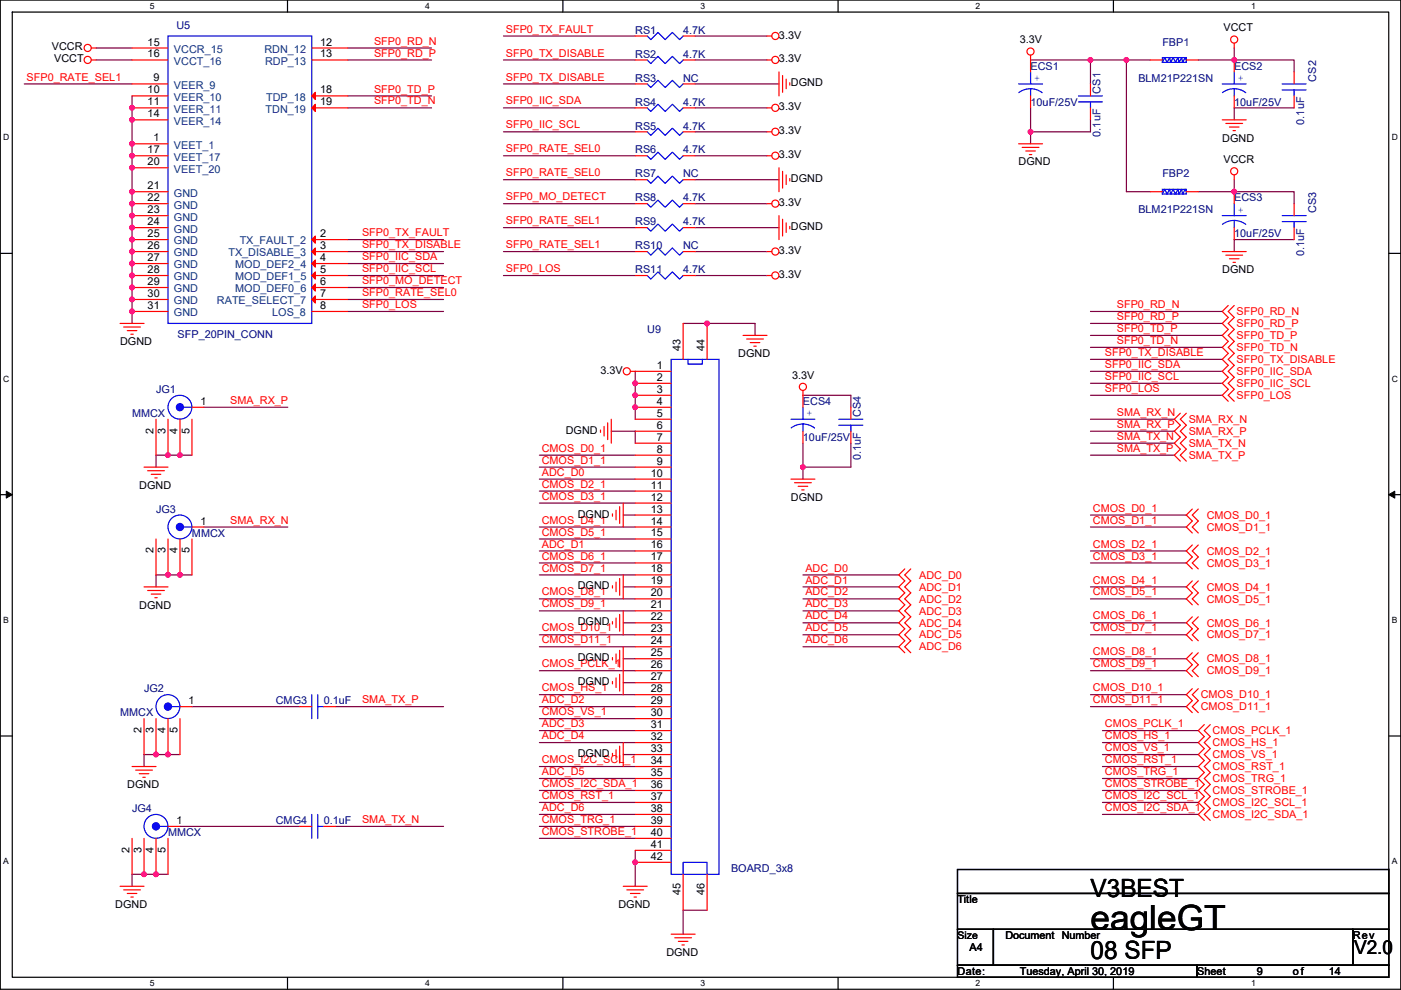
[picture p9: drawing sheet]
<svg xmlns="http://www.w3.org/2000/svg" width="297mm" height="210mm" viewBox="0 0 297 210" stroke-linecap="round" stroke-linejoin="round" font-family="sans-serif">
<path d="M.1 0h296.9v209.8h-296.9zM2.6 2.6h291.8v204.7h-291.8z" fill="none" stroke="#000" stroke-width=".25"/>
<g fill="#fff">
<path d="M31.8 .3h1v2h-1z"/>
<path d="M31.8 207.5h1v2.1h-1z"/>
</g>
<path d="M61 0v2.6M61 207.3v2.5" fill="none" stroke="#000" stroke-width=".25"/>
<g fill="#fff">
<path d="M90.1 .3h1v2h-1z"/>
<path d="M90.1 207.5h1v2.1h-1z"/>
</g>
<path d="M119.3 0v2.6M119.3 207.3v2.5" fill="none" stroke="#000" stroke-width=".25"/>
<g fill="#fff">
<path d="M148.5 .3h1v2h-1z"/>
<path d="M148.5 207.5h1v2.1h-1z"/>
</g>
<path d="M177.7 0v2.6M177.7 207.3v2.5" fill="none" stroke="#000" stroke-width=".25"/>
<g fill="#fff">
<path d="M206.9 .3h1v2h-1z"/>
<path d="M206.9 207.5h1v2.1h-1z"/>
</g>
<path d="M236.1 0v2.6M236.1 207.3v2.5" fill="none" stroke="#000" stroke-width=".25"/>
<g fill="#fff">
<path d="M265.2 .3h1v2h-1z"/>
<path d="M265.2 207.5h1v2.1h-1z"/>
<path d="M.7 28.2h1.3v2h-1.3z"/>
<path d="M295.1 28.2h1.3v2h-1.3z"/>
<path d="M.7 79.3h1.3v2.1h-1.3z"/>
<path d="M295.1 79.3h1.3v2.1h-1.3z"/>
</g>
<path d="M.1 53.7h2.5M294.4 53.7h2.6" fill="none" stroke="#000" stroke-width=".25"/>
<g fill="#fff">
<path d="M.7 130.5h1.2v2h-1.2z"/>
<path d="M295.1 130.5h1.2v2h-1.2z"/>
</g>
<path d="M.1 104.9h2.5M294.4 104.9h2.6" fill="none" stroke="#000" stroke-width=".25"/>
<path d="M1.3 104.2l1.3 .7-1.3 .7zM294.4 104.9l1.3-.7v1.4z" fill="#000" stroke="#000" stroke-width=".21"/>
<g fill="#fff">
<path d="M.7 181.7h1.2v2h-1.2z"/>
<path d="M295.1 181.7h1.2v2h-1.2z"/>
</g>
<path d="M.1 156.1h2.5M294.4 156.1h2.6M203 184.4h91.4v5.1h-91.4zM203 189.5h91.4v7.6h-91.4zM203 197.1h7.6v7.6h-7.6zM210.6 197.1h76.2v7.6h-76.2zM286.8 197.1h7.6v7.6h-7.6zM203 204.7h50.8v2.6h-50.8zM253.8 204.7h40.6v2.6h-40.6z" fill="none" stroke="#000" stroke-width=".25"/>
<g fill="none" stroke="#800040" stroke-width=".25">
<path d="M5.1 17.8h22.9M20.4 12.7h7.6M20.4 10.2h7.6M73.7 10.2h17.8M73.7 12.7h17.8M106.7 7.6h28M106.7 12.7h28M106.7 17.8h28M147.4 17.8h17.8M147.4 7.6h15.2M147.4 12.7h15.2M218.5 12.7h12.7"/>
<path d="M231.2 12.7h7.6M231.2 12.7v5.1M238.8 12.7v28h5.1M238.8 12.7h5.1M254.1 12.7h7.6M261.7 10.2v2.5M261.7 12.7h12.7v2.6M28 20.3v48.3M73.7 20.3h17.8M73.7 22.9h17.8M106.7 22.9h28M106.7 28h28"/>
<path d="M106.7 33h28M106.7 38.1h28M147.4 38.1h17.8M147.4 22.9h15.2M147.4 28h15.2M147.4 33h15.2M218.5 22.9v5.1M218.5 28v2.5M231.2 25.4v2.6h-12.7M261.7 38.1v2.6M274.4 22.9h-12.7v2.5M73.7 50.8h20.3"/>
<path d="M73.7 53.4h20.3M73.7 55.9h20.3M73.7 58.4h20.3M106.7 43.2h28M106.7 48.3h28M106.7 53.4h28M106.7 58.4h28M147.4 48.3h17.8M147.4 43.2h15.2M147.4 53.4h15.2M147.4 58.4h15.2M254.1 40.7h7.6"/>
<path d="M261.7 40.7h12.7v2.5M274.4 50.8h-12.7v2.6M73.7 61h20.3M73.7 63.5h20.3M73.7 66.1h20.3M134.7 78.8v10.1M144.8 68.6h15.3v2.5M231.2 68.6h27.9M231.2 71.1h27.9M231.2 73.7h27.9M231.2 76.2h27.9M231.2 78.8h27.9"/>
<path d="M231.2 66.1h27.9M40.7 96.5h-7.6v2.6M43.2 86.4h17.8M114.4 96.5h20.3M114.4 99.1h20.3M129.6 91.5h5.1v2.5M170.2 83.8h10.2v2.6M170.2 99.1v2.5M170.2 94v5.1M180.4 94v5.1h-10.2M231.2 81.3h27.9M231.2 83.8h27.9"/>
<path d="M231.2 88.9h17.8M231.2 91.5h17.8M231.2 94h17.8M231.2 96.5h17.8M43.2 111.8h17.8M114.4 101.6h20.3M114.4 106.7h20.3M114.4 111.8h20.3M114.4 104.2h20.3M114.4 119.4h20.3M114.4 114.3h20.3M114.4 116.9h20.3"/>
<path d="M132.1 109.2h2.6M231.2 109.2h20.3M231.2 119.4h20.3M231.2 116.9h20.3M231.2 111.8h20.3M40.7 121.9h-7.6v2.6M114.4 134.6h20.3M114.4 121.9h20.3M114.4 127h20.3M114.4 129.6h20.3M114.4 137.2h20.3M132.1 124.5h2.6"/>
<path d="M132.1 139.7h2.6M132.1 132.1h2.6M170.2 121.9h20.4M170.2 124.5h20.4M170.2 127h20.4M170.2 129.6h20.4M170.2 132.1h20.4M170.2 134.6h20.4M170.2 137.2h20.4M231.2 124.5h20.3M231.2 132.1h20.3M231.2 127h20.3"/>
<path d="M231.2 134.6h20.3M231.2 139.7h20.3M40.7 149.9h22.9M71.2 149.9h22.8M114.4 147.3h20.3M114.4 142.3h20.3M114.4 152.4h20.3M114.4 149.9h20.3M114.4 155h20.3M114.4 157.5h20.3M132.1 144.8h2.6M231.2 147.3h20.3"/>
<path d="M231.2 142.3h20.3M231.2 149.9h20.3M233.7 155h20.4M233.7 157.5h20.4M38.2 160h-7.7v2.6M38.2 175.3h25.4M71.2 175.3h22.8M114.4 167.7h20.3M114.4 162.6h20.3M114.4 170.2h20.3M114.4 177.8h20.3M114.4 175.3h20.3"/>
<path d="M114.4 165.1h20.3M114.4 172.7h20.3M132.1 160h2.6M233.7 160h20.4M233.7 165.1h20.4M233.7 162.6h20.4M233.7 167.7h20.4M233.7 172.7h20.4M233.7 170.2h20.4M35.6 185.4h-7.6v2.6M134.7 180.4v7.6M149.9 193.1h-5.1v5"/>
</g>
<g fill="#f0f" stroke="#f0f" stroke-width=".25">
<circle cx="231.2" cy="12.7" r=".5"/>
<circle cx="218.5" cy="27.9" r=".5"/>
<circle cx="238.8" cy="12.7" r=".5"/>
<circle cx="261.7" cy="40.6" r=".5"/>
<circle cx="261.7" cy="12.7" r=".5"/>
<circle cx="28" cy="22.9" r=".5"/>
<circle cx="28" cy="30.5" r=".5"/>
<circle cx="28" cy="25.4" r=".5"/>
<circle cx="28" cy="33" r=".5"/>
<circle cx="28" cy="35.6" r=".5"/>
<circle cx="28" cy="43.2" r=".5"/>
<circle cx="28" cy="40.6" r=".5"/>
<circle cx="28" cy="48.3" r=".5"/>
<circle cx="28" cy="45.7" r=".5"/>
<circle cx="28" cy="50.8" r=".5"/>
<circle cx="28" cy="55.9" r=".5"/>
<circle cx="28" cy="53.3" r=".5"/>
<circle cx="28" cy="58.4" r=".5"/>
<circle cx="28" cy="63.5" r=".5"/>
<circle cx="28" cy="61" r=".5"/>
<circle cx="28" cy="66" r=".5"/>
<circle cx="35.6" cy="121.9" r=".5"/>
<circle cx="38.1" cy="121.9" r=".5"/>
<circle cx="35.6" cy="96.5" r=".5"/>
<circle cx="38.1" cy="96.5" r=".5"/>
<circle cx="30.5" cy="185.4" r=".5"/>
<circle cx="33.1" cy="185.4" r=".5"/>
<circle cx="35.6" cy="160" r=".5"/>
<circle cx="33.1" cy="160" r=".5"/>
<circle cx="134.7" cy="86.4" r=".5"/>
<circle cx="134.7" cy="83.8" r=".5"/>
<circle cx="134.7" cy="81.3" r=".5"/>
<circle cx="149.9" cy="68.6" r=".5"/>
<circle cx="134.7" cy="182.9" r=".5"/>
<circle cx="170.2" cy="99.1" r=".5"/>
</g>
<g fill="none" stroke="#f00" stroke-width=".25">
<path d="M19.4 12.7h1M19.4 10.2h1M28 10.2h7.6M28 12.7h7.6M28 17.8h7.6M66.1 10.2h7.6M66.1 12.7h7.6M134.7 7.6h2.5M134.7 12.7h2.5M134.7 17.8h2.5M144.8 7.6h2.6M144.8 12.7h2.6"/>
<path d="M144.8 17.8h2.6M162.6 7.6h1M162.6 12.7h1M165.2 15.3v5M165.9 16v3.6M166.7 16.8v2M167.4 17.5v.6M218.5 11.7v3.6M231.2 17.8v2.5M243.9 12.7h2.5M251.5 12.7h2.6M261.7 9.2v1"/>
<path d="M261.7 12.7v2.6M274.4 15.3v2.5M28 20.3h7.6M28 22.9h7.6M28 25.4h7.6M28 30.5h7.6M28 33h7.6M28 35.6h7.6M66.1 20.3h7.6M66.1 22.9h7.6M134.7 22.9h2.5M134.7 33h2.5"/>
<path d="M134.7 38.1h2.5M134.7 28h2.5M144.8 22.9h2.6M144.8 33h2.6M144.8 38.1h2.6M144.8 28h2.6M162.6 22.9h1M162.6 28h1M162.6 33h1M165.2 35.6v5.1M165.9 36.3v3.6M166.7 37.1v2"/>
<path d="M167.4 37.9v.5M216 30.5h5M216.7 31.3h3.6M217.5 32h2M218.2 32.8h.6M218.5 20.3v2.6M231.2 22.9v2.5M259.1 25.4h5.1M259.9 26.2h3.6M260.7 26.9h2M261.4 27.7h.5M261.7 37.1v1"/>
<path d="M261.7 20.3v2.6M274.4 20.3v2.6M28 40.7h7.6M28 43.2h7.6M28 45.7h7.6M28 48.3h7.6M28 50.8h7.6M28 53.4h7.6M28 55.9h7.6M28 58.4h7.6M66.1 58.4h7.6M66.1 55.9h7.6"/>
<path d="M66.1 53.4h7.6M66.1 50.8h7.6M134.7 53.4h2.5M134.7 48.3h2.5M134.7 58.4h2.5M134.7 43.2h2.5M144.8 53.4h2.6M144.8 48.3h2.6M144.8 58.4h2.6M144.8 43.2h2.6M162.6 43.2h1M162.6 53.4h1"/>
<path d="M162.6 58.4h1M165.2 45.7v5.1M165.9 46.5v3.6M166.7 47.3v2M167.4 48v.5M243.9 40.7h2.5M251.5 40.7h2.6M259.1 53.4h5.1M259.9 54.1h3.6M260.7 54.9h2M261.4 55.6h.5M261.7 40.7v2.5"/>
<path d="M261.7 48.3v2.5M274.4 43.2v2.5M274.4 48.3v2.5M25.5 68.6h5M26.2 69.4h3.6M27 70.1h2M27.7 70.9h.6M28 61h7.6M28 63.5h7.6M28 66.1h7.6M66.1 66.1h7.6M66.1 63.5h7.6"/>
<path d="M66.1 61h7.6M133.7 78.8h8.6M144.8 68.6v7.6M149.9 68.6v7.6M157.5 71.1h5.1M158.3 71.9h3.6M159.1 72.7h2M159.8 73.4h.5M260.4 64.8l-1.3 1.3 1.3 1.2-1.3 1.3 1.3 1.3-1.3 1.2 1.3 1.3-1.3 1.3 1.3 1.3-1.3 1.2 1.3 1.3-1.3 1.3 1.3 1.2-1.3 1.3 1.3 1.3-1.3 1.2 1.3 1.3M261.7 64.8l-1.3 1.3 1.3 1.2-1.3 1.3 1.3 1.3-1.3 1.2 1.3 1.3-1.3 1.3 1.3 1.3-1.3 1.2 1.3 1.3-1.3 1.3 1.3 1.2-1.3 1.3 1.3 1.3-1.3 1.2 1.3 1.3M30.5 99.1h5.1M31.3 99.8h3.6"/>
<path d="M33.1 88.9v7.6M35.6 88.9v7.6M38.2 88.9v7.6M40.7 86.4h2.5M40.7 88.9v7.6M127.3 91.2v.5M128.1 90.4v2.1M128.8 89.7v3.5M129.6 88.9v5.1M134.7 81.3h7.6M134.7 83.8h7.6M134.7 86.4h7.6"/>
<path d="M134.7 88.9h7.6M134.7 91.5h7.6M134.7 94h7.6M134.7 96.5h7.6M134.7 99.1h7.6M170.2 82.8v3.6M170.2 91.5v2.5M180.4 86.4v2.5M180.4 91.5v2.5M250.3 87.7l-1.3 1.2 1.3 1.3-1.3 1.3 1.3 1.2-1.3 1.3 1.3 1.3-1.3 1.2 1.3 1.3M251.5 87.7l-1.2 1.2 1.2 1.3-1.2 1.3 1.2 1.2-1.2 1.3 1.2 1.3-1.2 1.2 1.2 1.3M32.1 100.6h2"/>
<path d="M32.8 101.4h.5M33.1 114.3v7.6M35.6 114.3v7.6M38.2 114.3v7.6M40.7 111.8h2.5M40.7 114.3v7.6M129.9 109v.5M130.6 108.2v2.1M131.4 107.5v3.5M132.1 106.7v5.1M134.7 101.6h7.6M134.7 104.2h7.6"/>
<path d="M134.7 106.7h7.6M134.7 109.2h7.6M134.7 111.8h7.6M134.7 114.3h7.6M134.7 116.9h7.6M134.7 119.4h7.6M167.7 101.6h5.1M168.5 102.4h3.5M169.2 103.1h2.1M170 103.9h.5M252.8 108l-1.3 1.2 1.3 1.3-1.3 1.3 1.3 1.3M252.8 115.6l-1.3 1.3 1.3 1.2-1.3 1.3 1.3 1.3"/>
<path d="M254.1 108l-1.3 1.2 1.3 1.3-1.3 1.3 1.3 1.3M254.1 115.6l-1.3 1.3 1.3 1.2-1.3 1.3 1.3 1.3M30.5 124.5h5.1M31.3 125.2h3.6M32.1 126h2M32.8 126.8h.5M129.9 124.2v.5M129.9 139.5v.5M129.9 131.8v.6M130.6 123.5v2M130.6 138.7v2M130.6 131.1v2"/>
<path d="M131.4 122.7v3.6M131.4 137.9v3.6M131.4 130.3v3.6M132.1 121.9v5.1M132.1 137.2v10.1M132.1 129.6v5M134.7 121.9h7.6M134.7 124.5h7.6M134.7 127h7.6M134.7 129.6h7.6M134.7 132.1h7.6M134.7 134.6h7.6"/>
<path d="M134.7 137.2h7.6M134.7 139.7h7.6M191.8 120.7l-1.2 1.2 1.2 1.3-1.2 1.3 1.2 1.3-1.2 1.2 1.2 1.3-1.2 1.3 1.2 1.2-1.2 1.3 1.2 1.3-1.2 1.2 1.2 1.3-1.2 1.3 1.2 1.3M193.1 120.7l-1.3 1.2 1.3 1.3-1.3 1.3 1.3 1.3-1.3 1.2 1.3 1.3-1.3 1.3 1.3 1.2-1.3 1.3 1.3 1.3-1.3 1.2 1.3 1.3-1.3 1.3 1.3 1.3M252.8 123.2l-1.3 1.3 1.3 1.3-1.3 1.2 1.3 1.3M252.8 130.8l-1.3 1.3 1.3 1.3-1.3 1.2 1.3 1.3M252.8 138.5l-1.3 1.2 1.3 1.3-1.3 1.3 1.3 1.2M254.1 123.2l-1.3 1.3 1.3 1.3-1.3 1.2 1.3 1.3M254.1 130.8l-1.3 1.3 1.3 1.3-1.3 1.2 1.3 1.3M254.1 138.5l-1.3 1.2 1.3 1.3-1.3 1.3 1.3 1.2M30.5 152.4v7.6M33.1 152.4v7.6"/>
<path d="M35.6 152.4v7.6M38.2 149.9h2.5M38.2 152.4v7.6M63.6 149.9h2.5M68.6 149.9h2.6M129.9 144.5v.6M129.9 159.8v.5M130.6 143.8v2M130.6 159v2.1M131.4 143v3.6M131.4 158.3v3.5M132.1 157.5v5.1"/>
<path d="M134.7 142.3h7.6M134.7 144.8h7.6M134.7 147.3h7.6M134.7 149.9h7.6M134.7 152.4h7.6M134.7 155h7.6M134.7 157.5h7.6M252.8 146.1l-1.3 1.2 1.3 1.3-1.3 1.3 1.3 1.3M254.1 146.1l-1.3 1.2 1.3 1.3-1.3 1.3 1.3 1.3M255.3 153.7l-1.2 1.3 1.2 1.2-1.2 1.3 1.2 1.3-1.2 1.2 1.2 1.3-1.2 1.3 1.2 1.3-1.2 1.2 1.2 1.3-1.2 1.3 1.2 1.2-1.2 1.3 1.2 1.3-1.2 1.2 1.2 1.3M256.6 153.7l-1.3 1.3 1.3 1.2-1.3 1.3 1.3 1.3-1.3 1.2 1.3 1.3-1.3 1.3 1.3 1.3-1.3 1.2 1.3 1.3-1.3 1.3 1.3 1.2-1.3 1.3 1.3 1.3-1.3 1.2 1.3 1.3M28 162.6h5.1"/>
<path d="M28 177.8v7.6M28.8 163.3h3.5M29.5 164.1h2.1M30.3 164.9h.5M30.5 177.8v7.6M33.1 177.8v7.6M35.6 175.3h2.6M35.6 177.8v7.6M63.6 175.3h2.5M68.6 175.3h2.6M134.7 160h7.6M134.7 162.6h7.6"/>
<path d="M134.7 165.1h7.6M134.7 167.7h7.6M134.7 170.2h7.6M134.7 172.7h7.6M134.7 175.3h7.6M134.7 177.8h7.6M25.5 188h5M26.2 188.7h3.6M27 189.5h2M27.7 190.3h.6M132.1 188h5.1M132.9 188.7h3.6"/>
<path d="M133.7 189.5h2M134.4 190.3h.5M134.7 180.4h7.6M134.7 182.9h7.6M142.3 198.1h5.1M143.1 198.9h3.5M143.8 199.7h2.1M144.8 185.4v7.7M149.9 185.4v7.7M144.6 200.4h.5"/>
<circle cx="18.6" cy="10.2" r=".76"/>
<circle cx="18.6" cy="12.7" r=".76"/>
<circle cx="164.4" cy="7.6" r=".76"/>
<circle cx="164.4" cy="12.7" r=".76"/>
<circle cx="218.5" cy="10.9" r=".76"/>
<circle cx="261.7" cy="8.4" r=".76"/>
<circle cx="164.4" cy="33" r=".76"/>
<circle cx="164.4" cy="27.9" r=".76"/>
<circle cx="164.4" cy="22.9" r=".76"/>
<circle cx="261.7" cy="36.3" r=".76"/>
<circle cx="164.4" cy="43.2" r=".76"/>
<circle cx="164.4" cy="53.3" r=".76"/>
<circle cx="164.4" cy="58.4" r=".76"/>
<circle cx="132.9" cy="78.7" r=".76"/>
<circle cx="170.2" cy="82" r=".76"/>
</g>
<g fill="none" stroke="#00f" stroke-width=".25">
<path d="M35.6 7.6h30.5v61h-30.5zM137.2 7.6l.8 .8 1.5-1.5 1.5 1.5 1.6-1.5 1.5 1.5 .7-.8M137.2 12.7l.8 .8 1.5-1.5 1.5 1.5 1.6-1.5 1.5 1.5 .7-.8M137.2 17.8l.8 .8 1.5-1.6 1.5 1.6 1.6-1.6 1.5 1.6 .7-.8M216 17.8h5M216 19.6l1.4-.7 1.1-.1 1.5 .3 1 .6M218.5 18.8v1.5M218.5 15.3v2.5M246.4 12.2h5.1v1h-5.1zM251.5 12.7l-.2-.5-.5 1-.3-1-.5 1-.3-1-.5 1-.5-1-.5 1-.2-1-.5 1-.6-1-.5 1M259.1 17.8h5.1M259.2 19.6l1.4-.7 1.1-.1 1.5 .3 .9 .6"/>
<path d="M261.7 18.8v1.5M261.7 15.3v2.5M271.8 17.8h5.1M271.8 19.1h5.1M274.4 19.1v1.2M137.2 22.9l.8 .7 1.5-1.5 1.5 1.5 1.6-1.5 1.5 1.5 .7-.7M137.2 33l.8 .8 1.5-1.5 1.5 1.5 1.6-1.5 1.5 1.5 .7-.8M137.2 38.1l.8 .8 1.5-1.5 1.5 1.5 1.6-1.5 1.5 1.5 .7-.8M137.2 28l.8 .7 1.5-1.5 1.5 1.5 1.6-1.5 1.5 1.5 .7-.7M228.7 20.3h5M228.7 21.6h5M231.2 21.6v1.3"/>
<path d="M137.2 53.4l.8 .7 1.5-1.5 1.5 1.5 1.6-1.5 1.5 1.5 .7-.7M137.2 48.3l.8 .7 1.5-1.5 1.5 1.5 1.6-1.5 1.5 1.5 .7-.7M137.2 58.4l.8 .8 1.5-1.5 1.5 1.5 1.6-1.5 1.5 1.5 .7-.8M137.2 43.2l.8 .8 1.5-1.6 1.5 1.6 1.6-1.6 1.5 1.6 .7-.8M246.4 40.2h5.1v1h-5.1zM251.5 40.7l-.2-.5-.5 1-.3-1-.5 1-.3-1-.5 1-.5-1-.5 1-.2-1-.5 1-.6-1-.5 1M259.1 45.7h5.1M259.2 47.6l1.4-.7 1.1-.1 1.5 .3 .9 .5M261.7 46.8v1.5M261.7 43.2v2.5M271.8 45.7h5.1M271.8 47h5.1"/>
<path d="M274.4 47v1.3M142.3 76.2h10.2v109.2h-10.2zM145.9 76.2v1h3v-1M38.9 86.4h1.8M167.7 88.9h5.1M167.7 90.8l1.5-.7 1.1-.2 1.5 .3 .9 .6M170.2 89.9v1.6M170.2 86.4v2.5M177.9 88.9h5M177.9 90.2h5M180.4 90.2v1.3M38.9 111.8h1.8"/>
<path d="M36.4 149.9h1.8M66.1 147.3v5.1M67.4 147.3v5.1M67.4 149.9h1.2M33.8 175.3h1.8M66.1 172.7v5.1M67.4 172.7v5.1M67.4 175.3h1.2M144.8 185.4v-2.5h5.1v2.5"/>
<circle cx="38.1" cy="86.4" r="2.53"/>
<circle cx="38.1" cy="111.8" r="2.53"/>
<circle cx="35.6" cy="149.9" r="2.53"/>
<circle cx="33.1" cy="175.3" r="2.53"/>
</g>
<g fill="#00f" stroke="#00f" stroke-width=".25">
<circle cx="38.1" cy="86.4" r=".76"/>
<circle cx="38.1" cy="111.8" r=".76"/>
<circle cx="33.1" cy="175.3" r=".76"/>
<circle cx="35.6" cy="149.9" r=".76"/>
</g>
<g fill="#f00" stroke="#f00" stroke-width=".25">
<path d="M66.1 20.3l.8-.7v1.5z"/>
<path d="M66.9 22.1v1.5l-.8-.7z"/>
<path d="M66.1 63.5l.8-.7v1.5z"/>
<path d="M66.1 61l.8-.8v1.5z"/>
<path d="M66.1 58.4l.8-.7v1.5z"/>
<path d="M66.1 55.9l.8-.8v1.6z"/>
<path d="M66.1 53.4l.8-.8v1.5z"/>
<path d="M66.1 50.8l.8-.7v1.5z"/>
</g>
<text font-size="7.4" x="231.2" y="197.2">eagleGT</text>
<g font-size="5.3">
<text x="231.2" y="190.2">V3BEST</text>
<text x="231.2" y="203.4">08 SFP</text>
</g>
<text font-size="4.1" x="287.1" y="202.3">V2.0</text>
<g font-size="2.3">
<text x="11" y="10.7">VCCR</text>
<text x="31.3" y="9.7">15</text>
<text x="67.9" y="9.7">12</text>
<text x="165.2" y="8.2">3.3V</text>
<text x="216.2" y="9.2">3.3V</text>
<text x="259.4" y="6.6">VCCT</text>
<text x="11.5" y="13.3">VCCT</text>
<text x="31.3" y="12.2">16</text>
<text x="32.6" y="17.3">9</text>
<text x="67.9" y="12.2">13</text>
<text x="165.2" y="13.3">3.3V</text>
<text x="31.3" y="19.8">10</text>
<text x="31.3" y="22.4">11</text>
<text x="67.9" y="19.8">18</text>
<text x="67.9" y="22.4">19</text>
<text x="165.2" y="23.4">3.3V</text>
<text x="167.7" y="18.3">DGND</text>
<text x="31.3" y="24.9">14</text>
<text x="32.6" y="30">1</text>
<text x="165.2" y="28.5">3.3V</text>
<text x="31.3" y="32.5">17</text>
<text x="31.3" y="35.1">20</text>
<text x="165.2" y="33.6">3.3V</text>
<text x="216" y="35.1">DGND</text>
<text x="259.1" y="30">DGND</text>
<text x="259.4" y="34.6">VCCR</text>
<text x="31.3" y="40.1">21</text>
<text x="167.7" y="38.7">DGND</text>
<text x="31.3" y="42.7">22</text>
<text x="31.3" y="45.2">23</text>
<text x="31.3" y="47.8">24</text>
<text x="165.2" y="43.7">3.3V</text>
<text x="31.3" y="50.3">25</text>
<text x="31.3" y="52.8">26</text>
<text x="67.9" y="50.3">2</text>
<text x="67.9" y="52.8">3</text>
<text x="165.2" y="53.9">3.3V</text>
<text x="167.7" y="48.8">DGND</text>
<text x="31.3" y="55.4">27</text>
<text x="31.3" y="57.9">28</text>
<text x="67.9" y="57.9">5</text>
<text x="67.9" y="55.4">4</text>
<text x="165.2" y="59">3.3V</text>
<text x="259.1" y="58">DGND</text>
<text x="31.3" y="60.5">29</text>
<text x="31.3" y="63">30</text>
<text x="31.3" y="65.5">31</text>
<text x="67.9" y="65.5">8</text>
<text x="67.9" y="60.5">6</text>
<text x="67.9" y="63">7</text>
<text x="25.5" y="73.2">DGND</text>
<text x="144.3" y="74.4" transform="rotate(-90 144.3 74.4)">43</text>
<text x="149.4" y="74.4" transform="rotate(-90 149.4 74.4)">44</text>
<text x="156.5" y="75.7">DGND</text>
<text x="127.3" y="79.3">3.3V</text>
<text x="139.3" y="78.2">1</text>
<text x="139.3" y="80.8">2</text>
<text x="139.3" y="83.3">3</text>
<text x="168" y="80.3">3.3V</text>
<text x="42.5" y="85.9">1</text>
<text x="139.3" y="85.9">4</text>
<text x="139.3" y="88.4">5</text>
<text x="32.6" y="92" transform="rotate(-90 32.6 92)">2</text>
<text x="35.1" y="92" transform="rotate(-90 35.1 92)">3</text>
<text x="37.6" y="92" transform="rotate(-90 37.6 92)">4</text>
<text x="40.2" y="92" transform="rotate(-90 40.2 92)">5</text>
<text x="119.9" y="92">DGND</text>
<text x="139.3" y="90.9">6</text>
<text x="139.3" y="93.5">7</text>
<text x="138" y="101.1">10</text>
<text x="139.3" y="96">8</text>
<text x="139.3" y="98.6">9</text>
<text x="29.5" y="103.7">DGND</text>
<text x="138" y="103.6">11</text>
<text x="138" y="106.2">12</text>
<text x="167.7" y="106.2">DGND</text>
<text x="42.5" y="111.3">1</text>
<text x="122.5" y="109.8">DGND</text>
<text x="138" y="108.7">13</text>
<text x="138" y="111.3">14</text>
<text x="138" y="113.8">15</text>
<text x="32.6" y="117.4" transform="rotate(-90 32.6 117.4)">2</text>
<text x="35.1" y="117.4" transform="rotate(-90 35.1 117.4)">3</text>
<text x="37.6" y="117.4" transform="rotate(-90 37.6 117.4)">4</text>
<text x="40.2" y="117.4" transform="rotate(-90 40.2 117.4)">5</text>
<text x="138" y="116.3">16</text>
<text x="138" y="118.9">17</text>
<text x="122.5" y="125">DGND</text>
<text x="138" y="121.4">18</text>
<text x="138" y="124">19</text>
<text x="29.5" y="129.1">DGND</text>
<text x="138" y="126.5">20</text>
<text x="138" y="129">21</text>
<text x="138" y="131.6">22</text>
<text x="122.5" y="132.6">DGND</text>
<text x="138" y="134.1">23</text>
<text x="138" y="136.7">24</text>
<text x="122.5" y="140.3">DGND</text>
<text x="138" y="139.2">25</text>
<text x="138" y="141.7">26</text>
<text x="39.9" y="149.4">1</text>
<text x="122.5" y="145.3">DGND</text>
<text x="138" y="144.3">27</text>
<text x="138" y="146.8">28</text>
<text x="138" y="149.4">29</text>
<text x="30" y="155.5" transform="rotate(-90 30 155.5)">2</text>
<text x="32.6" y="155.5" transform="rotate(-90 32.6 155.5)">3</text>
<text x="35.1" y="155.5" transform="rotate(-90 35.1 155.5)">4</text>
<text x="37.6" y="155.5" transform="rotate(-90 37.6 155.5)">5</text>
<text x="138" y="151.9">30</text>
<text x="138" y="154.4">31</text>
<text x="122.5" y="160.6">DGND</text>
<text x="138" y="157">32</text>
<text x="138" y="159.5">33</text>
<text x="27" y="167.2">DGND</text>
<text x="138" y="162.1">34</text>
<text x="138" y="164.6">35</text>
<text x="138" y="167.1">36</text>
<text x="138" y="169.7">37</text>
<text x="138" y="172.2">38</text>
<text x="37.4" y="174.8">1</text>
<text x="138" y="174.8">39</text>
<text x="138" y="177.3">40</text>
<text x="138" y="179.8">41</text>
<text x="27.5" y="180.9" transform="rotate(-90 27.5 180.9)">2</text>
<text x="30" y="180.9" transform="rotate(-90 30 180.9)">3</text>
<text x="32.6" y="180.9" transform="rotate(-90 32.6 180.9)">4</text>
<text x="35.1" y="180.9" transform="rotate(-90 35.1 180.9)">5</text>
<text x="138" y="182.4">42</text>
<text x="144.3" y="189.8" transform="rotate(-90 144.3 189.8)">45</text>
<text x="149.4" y="189.8" transform="rotate(-90 149.4 189.8)">46</text>
<text x="203" y="191.6">Title</text>
<text x="24.4" y="192.6">DGND</text>
<text x="131.1" y="192.6">DGND</text>
<text x="141.3" y="202.7">DGND</text>
<text x="205.5" y="201.7">A4</text>
<text x="213.2" y="199.2">Document Number</text>
<text x="286.8" y="199.2">Rev</text>
<text x="203" y="206.8">Date:</text>
<text x="216.2" y="206.8">Tuesday, April 30, 2019</text>
<text x="253.8" y="206.8">Sheet</text>
<text x="266.5" y="206.8">9</text>
<text x="274.1" y="206.8">of</text>
<text x="281.7" y="206.8">14</text>
</g>
<g font-size="2.3" fill="#004080">
<text x="36.9" y="11.2">VCCR_15</text>
<text x="56.1" y="11.2">RDN_12</text>
<text x="36.9" y="13.8">VCCT_16</text>
<text x="56.2" y="13.8">RDP_13</text>
<text x="36.9" y="18.8">VEER_9</text>
<text x="36.9" y="21.4">VEER_10</text>
<text x="36.9" y="23.9">VEER_11</text>
<text x="56.3" y="23.9">TDN_19</text>
<text x="56.4" y="21.4">TDP_18</text>
<text x="36.9" y="26.5">VEER_14</text>
<text x="36.9" y="31.5">VEET_1</text>
<text x="36.9" y="34.1">VEET_17</text>
<text x="36.9" y="36.6">VEET_20</text>
<text x="36.9" y="41.7">GND</text>
<text x="36.9" y="44.2">GND</text>
<text x="36.9" y="46.8">GND</text>
<text x="36.9" y="49.3">GND</text>
<text x="36.9" y="51.9">GND</text>
<text x="50.8" y="51.9">TX_FAULT_2</text>
<text x="36.9" y="54.4">GND</text>
<text x="36.9" y="56.9">GND</text>
<text x="36.9" y="59.5">GND</text>
<text x="48.4" y="54.4">TX_DISABLE_3</text>
<text x="49.9" y="59.5">MOD_DEF1_5</text>
<text x="49.9" y="56.9">MOD_DEF2_4</text>
<text x="36.9" y="62">GND</text>
<text x="36.9" y="64.6">GND</text>
<text x="46" y="64.6">RATE_SELECT_7</text>
<text x="49.9" y="62">MOD_DEF0_6</text>
<text x="36.9" y="67.1">GND</text>
<text x="57.7" y="67.1">LOS_8</text>
</g>
<g font-size="2.3" fill="#000080">
<text x="37.4" y="6.1">U5</text>
<text x="134.7" y="7.2">RS1</text>
<text x="144.8" y="7.2">4.7K</text>
<text x="246.4" y="9.7">FBP1</text>
<text x="134.7" y="12.2">RS2</text>
<text x="134.7" y="17.3">RS3</text>
<text x="144.8" y="12.2">4.7K</text>
<text x="144.8" y="17.3">NC</text>
<text x="218.5" y="14.8">ECS1</text>
<text x="241.4" y="17.3">BLM21P221SN</text>
<text x="261.7" y="14.8">ECS2</text>
<text x="279" y="17.3" transform="rotate(-90 279 17.3)">CS2</text>
<text x="134.7" y="22.4">RS4</text>
<text x="144.8" y="22.4">4.7K</text>
<text x="218.5" y="22.4">10uF/25V</text>
<text x="233.3" y="19.8" transform="rotate(-90 233.3 19.8)">CS1</text>
<text x="261.7" y="22.4">10uF/25V</text>
<text x="134.7" y="27.5">RS5</text>
<text x="144.8" y="27.5">4.7K</text>
<text x="233.3" y="29" transform="rotate(-90 233.3 29)">0.1uF</text>
<text x="276.5" y="26.4" transform="rotate(-90 276.5 26.4)">0.1uF</text>
<text x="134.7" y="32.6">RS6</text>
<text x="144.8" y="32.6">4.7K</text>
<text x="134.7" y="37.6">RS7</text>
<text x="144.8" y="37.6">NC</text>
<text x="246.4" y="37.6">FBP2</text>
<text x="134.7" y="47.8">RS9</text>
<text x="134.7" y="42.7">RS8</text>
<text x="144.8" y="47.8">4.7K</text>
<text x="144.8" y="42.7">4.7K</text>
<text x="241.4" y="45.3">BLM21P221SN</text>
<text x="261.7" y="42.7">ECS3</text>
<text x="279" y="45.2" transform="rotate(-90 279 45.2)">CS3</text>
<text x="134.7" y="52.9">RS10</text>
<text x="144.8" y="52.9">NC</text>
<text x="261.7" y="50.3">10uF/25V</text>
<text x="134.7" y="58">RS11</text>
<text x="144.8" y="58">4.7K</text>
<text x="276.5" y="54.4" transform="rotate(-90 276.5 54.4)">0.1uF</text>
<text x="37.7" y="71.7">SFP_20PIN_CONN</text>
<text x="137.2" y="70.7">U9</text>
<text x="33.1" y="83.4">JG1</text>
<text x="28" y="88.4">MMCX</text>
<text x="170.2" y="85.9">ECS4</text>
<text x="182.5" y="88.4" transform="rotate(-90 182.5 88.4)">CS4</text>
<text x="170.2" y="93.5">10uF/25V</text>
<text x="182.5" y="97.6" transform="rotate(-90 182.5 97.6)">0.1uF</text>
<text x="33.1" y="108.8">JG3</text>
<text x="40.7" y="113.8">MMCX</text>
<text x="30.5" y="146.9">JG2</text>
<text x="58.5" y="149.4">CMG3</text>
<text x="68.6" y="149.4">0.1uF</text>
<text x="25.5" y="151.9">MMCX</text>
<text x="28" y="172.3">JG4</text>
<text x="35.6" y="177.3">MMCX</text>
<text x="58.5" y="174.8">CMG4</text>
<text x="68.6" y="174.8">0.1uF</text>
<text x="155" y="185">BOARD_3x8</text>
</g>
<g font-size="2.3" fill="#f00">
<text x="79.3" y="9.5">SFP0_RD_N</text>
<text x="107.2" y="6.9">SFP0_TX_FAULT</text>
<text x="5.6" y="17.1">SFP0_RATE_SEL1</text>
<text x="79.3" y="12">SFP0_RD_P</text>
<text x="107.2" y="12">SFP0_TX_DISABLE</text>
<text x="107.2" y="17.1">SFP0_TX_DISABLE</text>
<text x="79.3" y="19.6">SFP0_TD_P</text>
<text x="79.3" y="22.2">SFP0_TD_N</text>
<text x="107.2" y="22.2">SFP0_IIC_SDA</text>
<text x="107.2" y="27.2">SFP0_IIC_SCL</text>
<text x="107.2" y="32.3">SFP0_RATE_SEL0</text>
<text x="107.2" y="37.4">SFP0_RATE_SEL0</text>
<text x="107.2" y="42.5">SFP0_MO_DETECT</text>
<text x="107.2" y="47.6">SFP0_RATE_SEL1</text>
<text x="76.8" y="50.1">SFP0_TX_FAULT</text>
<text x="76.8" y="52.6">SFP0_TX_DISABLE</text>
<text x="107.2" y="52.6">SFP0_RATE_SEL1</text>
<text x="76.8" y="55.2">SFP0_IIC_SDA</text>
<text x="76.8" y="57.7">SFP0_IIC_SCL</text>
<text x="107.2" y="57.7">SFP0_LOS</text>
<text x="76.8" y="60.3">SFP0_MO_DETECT</text>
<text x="76.8" y="62.8">SFP0_RATE_SEL0</text>
<text x="76.8" y="65.3">SFP0_LOS</text>
<text x="236.8" y="65.3">SFP0_RD_N</text>
<text x="236.8" y="67.9">SFP0_RD_P</text>
<text x="236.8" y="70.4">SFP0_TD_P</text>
<text x="262.2" y="66.8">SFP0_RD_N</text>
<text x="262.2" y="69.4">SFP0_RD_P</text>
<text x="262.2" y="71.9">SFP0_TD_P</text>
<text x="234.2" y="75.5">SFP0_TX_DISABLE</text>
<text x="236.8" y="73">SFP0_TD_N</text>
<text x="262.2" y="74.5">SFP0_TD_N</text>
<text x="262.2" y="77">SFP0_TX_DISABLE</text>
<text x="234.2" y="78">SFP0_IIC_SDA</text>
<text x="234.2" y="80.6">SFP0_IIC_SCL</text>
<text x="234.2" y="83.1">SFP0_LOS</text>
<text x="262.2" y="79.5">SFP0_IIC_SDA</text>
<text x="262.2" y="82.1">SFP0_IIC_SCL</text>
<text x="48.8" y="85.7">SMA_RX_P</text>
<text x="236.8" y="88.2">SMA_RX_N</text>
<text x="252" y="89.7">SMA_RX_N</text>
<text x="262.2" y="84.6">SFP0_LOS</text>
<text x="114.9" y="95.8">CMOS_D0_1</text>
<text x="236.8" y="90.7">SMA_RX_P</text>
<text x="236.8" y="93.3">SMA_TX_N</text>
<text x="236.8" y="95.8">SMA_TX_P</text>
<text x="252" y="94.8">SMA_TX_N</text>
<text x="252" y="92.2">SMA_RX_P</text>
<text x="114.9" y="98.4">CMOS_D1_1</text>
<text x="114.9" y="100.9">ADC_D0</text>
<text x="252" y="97.3">SMA_TX_P</text>
<text x="114.9" y="106">CMOS_D3_1</text>
<text x="114.9" y="103.4">CMOS_D2_1</text>
<text x="48.8" y="111.1">SMA_RX_N</text>
<text x="114.9" y="111.1">CMOS_D4_1</text>
<text x="114.9" y="113.6">CMOS_D5_1</text>
<text x="231.7" y="108.5">CMOS_D0_1</text>
<text x="231.7" y="111.1">CMOS_D1_1</text>
<text x="255.8" y="110">CMOS_D0_1</text>
<text x="255.8" y="112.6">CMOS_D1_1</text>
<text x="114.9" y="118.7">CMOS_D6_1</text>
<text x="114.9" y="116.1">ADC_D1</text>
<text x="231.7" y="118.7">CMOS_D3_1</text>
<text x="231.7" y="116.1">CMOS_D2_1</text>
<text x="255.8" y="117.6">CMOS_D2_1</text>
<text x="114.9" y="121.2">CMOS_D7_1</text>
<text x="170.7" y="121.2">ADC_D0</text>
<text x="170.7" y="123.8">ADC_D1</text>
<text x="194.9" y="122.7">ADC_D0</text>
<text x="194.9" y="125.3">ADC_D1</text>
<text x="231.7" y="123.8">CMOS_D4_1</text>
<text x="255.8" y="120.2">CMOS_D3_1</text>
<text x="255.8" y="125.3">CMOS_D4_1</text>
<text x="114.9" y="126.3">CMOS_D8_1</text>
<text x="114.9" y="128.8">CMOS_D9_1</text>
<text x="170.7" y="126.3">ADC_D2</text>
<text x="170.7" y="128.8">ADC_D3</text>
<text x="170.7" y="131.4">ADC_D4</text>
<text x="194.9" y="127.8">ADC_D2</text>
<text x="194.9" y="130.3">ADC_D3</text>
<text x="231.7" y="131.4">CMOS_D6_1</text>
<text x="231.7" y="126.3">CMOS_D5_1</text>
<text x="255.8" y="127.8">CMOS_D5_1</text>
<text x="114.9" y="133.9">CMOS_D10_1</text>
<text x="114.9" y="136.5">CMOS_D11_1</text>
<text x="170.7" y="133.9">ADC_D5</text>
<text x="170.7" y="136.5">ADC_D6</text>
<text x="194.9" y="132.9">ADC_D4</text>
<text x="194.9" y="135.4">ADC_D5</text>
<text x="194.9" y="138">ADC_D6</text>
<text x="231.7" y="133.9">CMOS_D7_1</text>
<text x="255.8" y="132.9">CMOS_D6_1</text>
<text x="255.8" y="135.4">CMOS_D7_1</text>
<text x="114.9" y="141.5">CMOS_PCLK_1</text>
<text x="231.7" y="139">CMOS_D8_1</text>
<text x="231.7" y="141.5">CMOS_D9_1</text>
<text x="255.8" y="140.5">CMOS_D8_1</text>
<text x="255.8" y="143">CMOS_D9_1</text>
<text x="76.8" y="149.2">SMA_TX_P</text>
<text x="114.9" y="146.6">CMOS_HS_1</text>
<text x="114.9" y="149.2">ADC_D2</text>
<text x="231.7" y="146.6">CMOS_D10_1</text>
<text x="231.7" y="149.2">CMOS_D11_1</text>
<text x="254.6" y="148.1">CMOS_D10_1</text>
<text x="114.9" y="151.7">CMOS_VS_1</text>
<text x="114.9" y="154.2">ADC_D3</text>
<text x="234.2" y="154.2">CMOS_PCLK_1</text>
<text x="254.6" y="150.7">CMOS_D11_1</text>
<text x="257.1" y="155.7">CMOS_PCLK_1</text>
<text x="114.9" y="161.9">CMOS_I2C_SCL_1</text>
<text x="114.9" y="156.8">ADC_D4</text>
<text x="234.2" y="159.3">CMOS_VS_1</text>
<text x="234.2" y="161.9">CMOS_RST_1</text>
<text x="234.2" y="156.8">CMOS_HS_1</text>
<text x="257.1" y="158.3">CMOS_HS_1</text>
<text x="257.1" y="160.8">CMOS_VS_1</text>
<text x="114.9" y="166.9">CMOS_I2C_SDA_1</text>
<text x="114.9" y="164.4">ADC_D5</text>
<text x="234.2" y="164.4">CMOS_TRG_1</text>
<text x="234.2" y="166.9">CMOS_STROBE_1</text>
<text x="257.1" y="163.4">CMOS_RST_1</text>
<text x="257.1" y="165.9">CMOS_TRG_1</text>
<text x="114.9" y="169.5">CMOS_RST_1</text>
<text x="114.9" y="172">ADC_D6</text>
<text x="234.2" y="172">CMOS_I2C_SDA_1</text>
<text x="234.2" y="169.5">CMOS_I2C_SCL_1</text>
<text x="257.1" y="168.4">CMOS_STROBE_1</text>
<text x="257.1" y="173.5">CMOS_I2C_SDA_1</text>
<text x="257.1" y="171">CMOS_I2C_SCL_1</text>
<text x="76.8" y="174.6">SMA_TX_N</text>
<text x="114.9" y="177.1">CMOS_STROBE_1</text>
<text x="114.9" y="174.6">CMOS_TRG_1</text>
</g>
<text font-size="2.2" x="203" y="199.1">Size</text>
<g font-size="2.1" fill="#00f">
<text x="219.3" y="17.2">+</text>
<text x="262.4" y="17.2">+</text>
<text x="262.4" y="45.1">+</text>
<text x="171" y="88.3">+</text>
</g>
<g font-size="1.8">
<text x="31.8" y="1.9">5</text>
<text x="90.1" y="1.9">4</text>
<text x="148.5" y="1.9">3</text>
<text x="206.9" y="1.9">2</text>
<text x="265.2" y="1.9">1</text>
<text x=".7" y="29.8">D</text>
<text x="295.1" y="29.8">D</text>
<text x=".7" y="81">C</text>
<text x="295.1" y="81">C</text>
<text x=".7" y="132.1">B</text>
<text x="295.1" y="132.1">B</text>
<text x=".7" y="183.3">A</text>
<text x="295.1" y="183.3">A</text>
<text x="31.8" y="209.2">5</text>
<text x="90.1" y="209.2">4</text>
<text x="148.5" y="209.2">3</text>
<text x="206.9" y="209.2">2</text>
<text x="265.2" y="209.2">1</text>
</g>
</svg>
